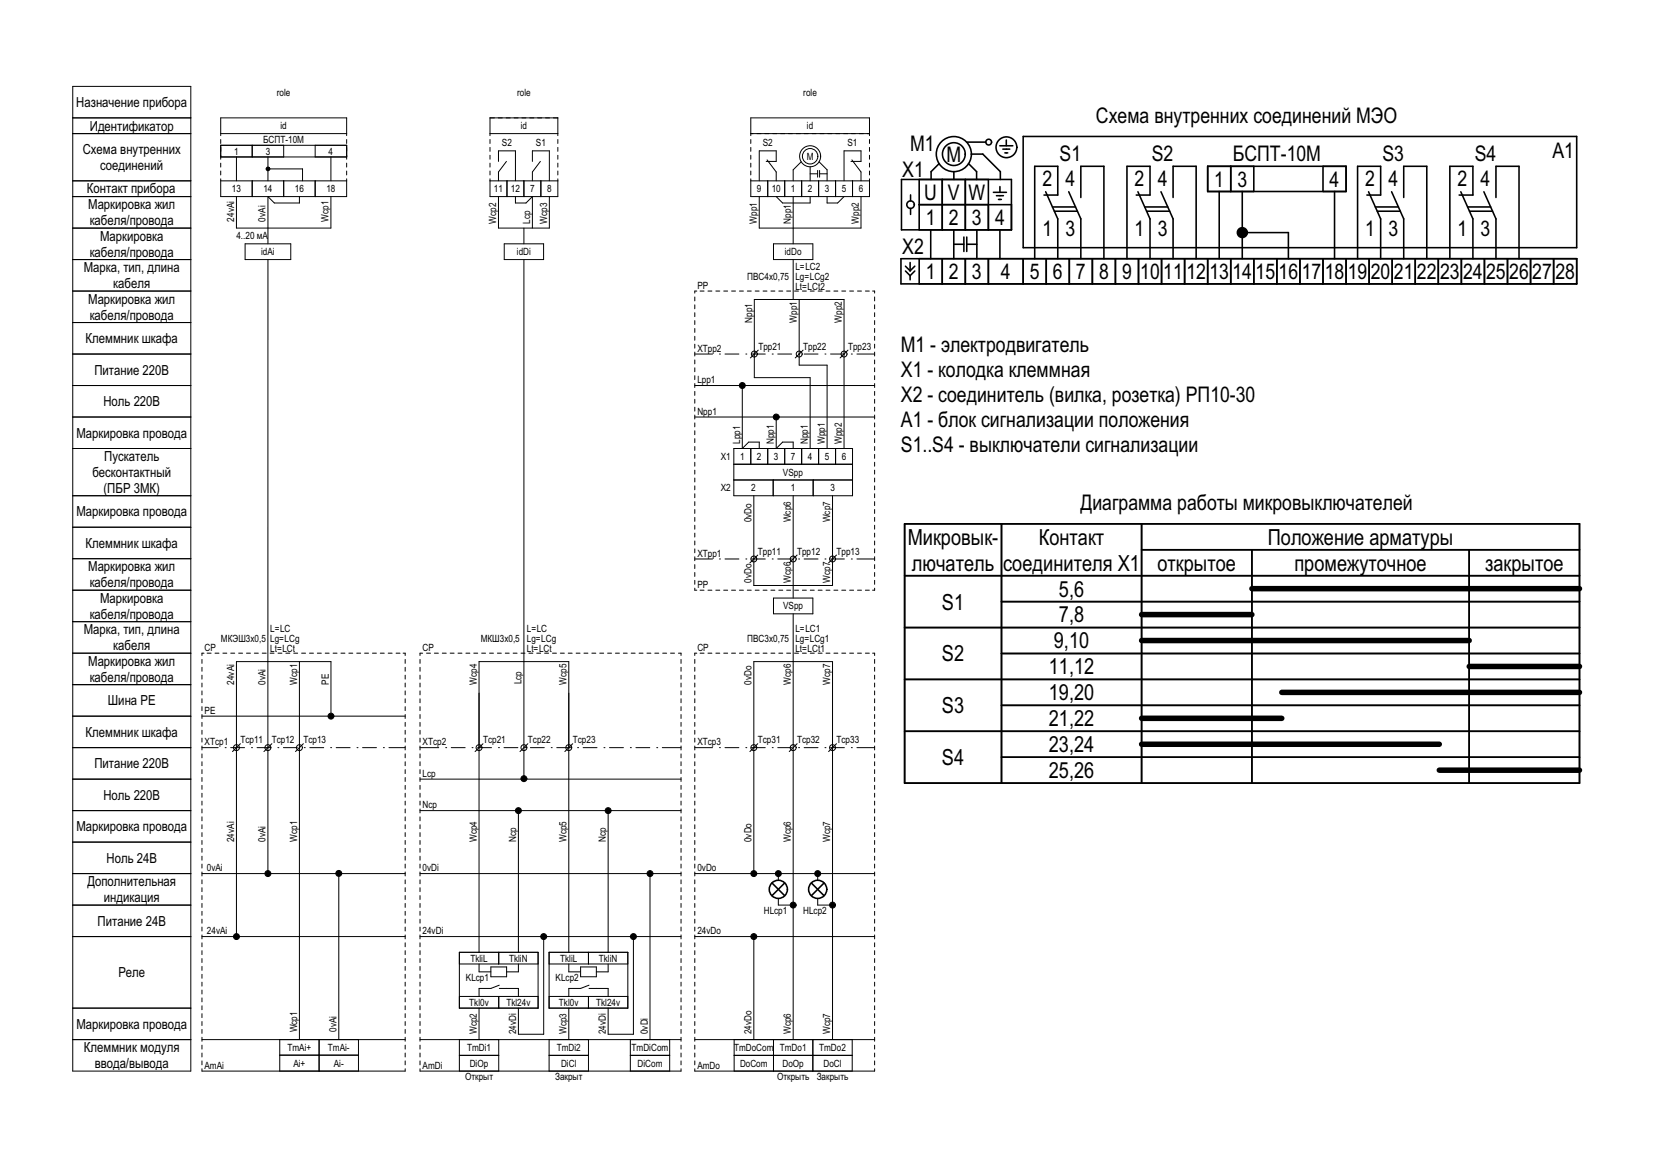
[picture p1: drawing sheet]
<svg xmlns="http://www.w3.org/2000/svg" width="420mm" height="297mm" viewBox="0 0 420 297" stroke-linecap="round" stroke-linejoin="round" font-family="sans-serif">
<!-- layer: cp_static_do -->
<g fill="none" stroke="#000" stroke-width=".25">
<path d="M176.5 167.5v1M176.5 169.5v1M176.5 171.5v1M176.5 173.5v1M176.5 175.5v1M176.5 177.5v1M176.5 179.5v1M177 165.9h-.5v.6M177.9 165.9h1M179.9 165.9h1M181.9 165.9h1M183.9 165.9h1"/>
<path d="M185.9 165.9h1M187.9 165.9h1M189.9 165.9h1M191.9 165.9h1M193.9 165.9h1M195.9 165.9h1M197.9 165.9h1M199.9 165.9h1M201.5 168.1v96M201.9 165.9h1M203.9 165.9h1M205.9 165.9h1"/>
<path d="M207.9 165.9h1M209.9 165.9h1M211.9 165.9h1M213.9 165.9h1M215.9 165.9h1M217.9 165.9h1M219.9 165.9h1M221.7 165.9h.5v.6M222.2 167.5v1M222.2 169.5v1M222.2 171.5v1M222.2 173.5v1"/>
<path d="M222.2 175.5v1M222.2 177.5v1M222.2 179.5v1M176.5 189.9h4.5M176.5 181.5v1M176.5 183.5v1M176.5 185.5v1M176.5 187.5v1M176.5 189.5v1M176.5 191.5v1M176.5 193.5v1M176.5 195.5v1"/>
<path d="M176.5 197.5v1M176.5 199.5v1M182.8 189.9h.1M184.2 189.9h3.5M189.5 189.9h.1M190.9 189.9h3.5M192.5 188.9l-2 2M196.2 189.9h.1M197.6 189.9h3.5M202.5 188.9l-2 2M202.9 189.9h.1M204.3 189.9h3.5"/>
<path d="M209.6 189.9h.1M211 189.9h3.5M212.5 188.9l-2 2M216.3 189.9h.1M217.7 189.9h4.5M222.2 181.5v1M222.2 183.5v1M222.2 185.5v1M222.2 187.5v1M222.2 189.5v1M222.2 191.5v1M222.2 193.5v1"/>
<path d="M222.2 195.5v1M222.2 197.5v1M222.2 199.5v1M176.5 201.5v1M176.5 203.5v1M176.5 205.5v1M176.5 207.5v1M176.5 209.5v1M176.5 211.5v1M176.5 213.5v1M176.5 215.5v1M176.5 217.5v1"/>
<path d="M176.5 219.5v1M222.2 201.5v1M222.2 203.5v1M222.2 205.5v1M222.2 207.5v1M222.2 209.5v1M222.2 211.5v1M222.2 213.5v1M222.2 215.5v1M222.2 217.5v1M222.2 219.5v1M176.5 237.9h45.7"/>
<path d="M176.5 221.9h45.7M176.5 221.5v1M176.5 223.5v1M176.5 225.5v1M176.5 227.5v1M176.5 229.5v1M176.5 231.5v1M176.5 233.5v1M176.5 235.5v1M176.5 237.5v1M176.5 239.5v1M191.5 221.2v-53.1h20v96"/>
<path d="M191.5 238.7v25.4M197.8 222.7v.9M197.8 228.3v1.6h3M207.8 228.3v1.6h3M207.8 222.7v.9M222.2 221.5v1M222.2 223.5v1M222.2 225.5v1M222.2 227.5v1M222.2 229.5v1M222.2 231.5v1M222.2 233.5v1"/>
<path d="M222.2 235.5v1M222.2 237.5v1M222.2 239.5v1M176.5 241.5v1M176.5 243.5v1M176.5 245.5v1M176.5 247.5v1M176.5 249.5v1M176.5 251.5v1M176.5 253.5v1M176.5 255.5v1M176.5 257.5v1"/>
<path d="M176.5 259.5v1M222.2 241.5v1M222.2 243.5v1M222.2 245.5v1M222.2 247.5v1M222.2 249.5v1M222.2 251.5v1M222.2 253.5v1M222.2 255.5v1M222.2 257.5v1M222.2 259.5v1M176.5 271.5v.6h45.7v-.6"/>
<path d="M176.5 264.1h45.7M176.5 261.5v1M176.5 263.5v1M176.5 265.5v1M176.5 267.5v1M176.5 269.5v1M186.5 268.1h30M186.5 264.1v8M196.5 264.1v8M206.5 264.1v8M216.5 264.1v8M222.2 261.5v1"/>
<path d="M222.2 263.5v1M222.2 265.5v1M222.2 267.5v1M222.2 269.5v1"/>
<circle cx="191.5" cy="189.9" r=".75"/>
<circle cx="201.5" cy="189.9" r=".75"/>
<circle cx="211.5" cy="189.9" r=".75"/>
<circle cx="191.5" cy="237.9" r=".75"/>
<circle cx="191.5" cy="221.9" r=".75"/>
<circle cx="197.8" cy="221.9" r=".75"/>
<circle cx="201.5" cy="229.9" r=".75"/>
<circle cx="207.8" cy="221.9" r=".75"/>
<circle cx="211.5" cy="229.9" r=".75"/>
</g>
<!-- layer: cp_names -->
<path d="M18.5 165.9h30v106.2h-30zM18.5 173.9h30M18.5 189.9h30M18.5 181.9h30M18.5 197.9h30M18.5 213.9h30M18.5 205.9h30M18.5 221.9h30M18.5 237.9h30M18.5 229.9h30M18.5 256.1h30M18.5 264.1h30" fill="none" stroke="#000" stroke-width=".25"/>
<!-- layer: id_names -->
<g fill="none" stroke="#000" stroke-width=".25">
<path d="M18.5 21.9h30v144h-30zM18.5 29.9h30M18.5 33.9h30M18.5 57.9h30M18.5 49.9h30M18.5 45.9h30M18.5 73.9h30M18.5 65.9h30M18.5 97.9h30M18.5 89.9h30M18.5 81.9h30M18.5 113.9h30"/>
<path d="M18.5 105.9h30M18.5 133.9h30M18.5 125.9h30M18.5 157.9h30M18.5 149.9h30M18.5 141.9h30"/>
</g>
<!-- layer: id_static_do -->
<g fill="none" stroke="#000" stroke-width=".25">
<path d="M190.8 34.5v-4.6h30.1v4.6M190.8 35.4v1M190.8 37.4v1M190.8 39.4v1M190.8 33.9h30.1M220.9 35.4v1M220.9 37.4v1M220.9 39.4v1M190.8 41.4v1M190.8 43.4v1M190.8 45.4v4.5h30.1v-4.5M190.8 45.9h30.1"/>
<path d="M192.9 49.9v8h25.9v-8M194.7 41h2.5v-2.7h-4.3v7.6M194.9 40.6l2.3 3.1v2.2M195.1 45.9v4M197.2 49.9l1.6 1.7h7v-1.7M199.4 45.9v4M201.5 49.9v12M203.6 41.1l-2.1 2v2.8M203.7 45.9v4M205.8 42.4v3.5M205.8 44.2h1.9M207.7 43.3v1.7"/>
<path d="M208 45.9v4M208.1 41.1l2.1 2v2.8M208.2 44.2h2M208.2 43.3v1.7M210.2 49.9v1.7h2.6l1.7-1.7M212.3 45.9v4M216.2 41h2.6v-2.7h-4.3v7.6M216.4 40.6l2.4 3.1v2.2M216.6 45.9v4M220.9 41.4v1M220.9 43.4v1M176.5 75.4v1"/>
<path d="M176.5 77.4v1M176.5 79.4v1M177 73.9h-.5v.6M177.9 73.9h1M179.9 73.9h1M181.9 73.9h1M183.9 73.9h1M185.9 73.9h1M187.9 73.9h1M189.9 73.9h1M191.9 73.9h1M193.9 73.9h1"/>
<path d="M195.9 73.9h1M196.5 61.9h10v4h-10zM197.9 73.9h1M199.9 73.9h1M201.5 65.9v10.2M201.9 73.9h1M203.1 76.1v16.7h7.1v21.1M203.9 73.9h1M205.9 73.9h1M207.9 73.9h1M209.9 73.9h1M211.9 73.9h1"/>
<path d="M213.9 73.9h1M215.9 73.9h1M217.9 73.9h1M219.9 73.9h1M221.7 73.9h.5v.6M222.2 75.4v1M222.2 77.4v1M222.2 79.4v1M176.5 97.9h45.7M176.5 89.9h4.5M176.5 81.4v1M176.5 83.4v1"/>
<path d="M176.5 85.4v1M176.5 87.4v1M176.5 89.4v1M176.5 91.4v1M176.5 93.4v1M176.5 95.4v1M176.5 97.4v1M176.5 99.4v1M182.8 89.9h.1M184.2 89.9h3.5M188.6 98.7v15.2l1.6-1.6h2.7v1.6M189.5 89.9h.1"/>
<path d="M190.9 89.9h3.5M192.7 88.9l-2 2M196.2 89.9h.1M197.6 89.9h3.5M202.9 89.9h.1M204.1 88.9l-2 2M204.3 89.9h3.5M209.6 89.9h.1M211 89.9h3.5M215.5 88.9l-2 2M216.3 89.9h.1M217.7 89.9h4.5"/>
<path d="M222.2 81.4v1M222.2 83.4v1M222.2 85.4v1M222.2 87.4v1M222.2 89.4v1M222.2 91.4v1M222.2 93.4v1M222.2 95.4v1M222.2 97.4v1M222.2 99.4v1M176.5 105.9h45.7M176.5 101.4v1"/>
<path d="M176.5 103.4v1M176.5 105.4v1M176.5 107.4v1M176.5 109.4v1M176.5 111.4v1M176.5 113.4v1M176.5 115.4v1M176.5 117.4v1M176.5 119.4v1M186.5 113.9h30.1v12h-30.1zM186.5 117.9h30.1M190.8 113.9v4"/>
<path d="M195.1 113.9v4M197.2 106.7v7.2l1.6-1.6h2.7v1.6M199.4 113.9v4M203.7 113.9v4M205.8 113.9v-18h-14.1v-19.8h22.8v37.8M208 113.9v4M212.3 113.9v4M222.2 101.4v1M222.2 103.4v1M222.2 105.4v1M222.2 107.4v1M222.2 109.4v1"/>
<path d="M222.2 111.4v1M222.2 113.4v1M222.2 115.4v1M222.2 117.4v1M222.2 119.4v1M176.5 121.4v1M176.5 123.4v1M176.5 125.4v1M176.5 127.4v1M176.5 129.4v1M176.5 131.4v1M176.5 133.4v1"/>
<path d="M176.5 135.4v1M176.5 137.4v1M176.5 139.4v1M186.5 121.9h30.1M191.5 125.9v22.9h20v-22.9M196.5 121.9v4M201.5 125.9v26M206.6 121.9v4M222.2 121.4v1M222.2 123.4v1M222.2 125.4v1M222.2 127.4v1"/>
<path d="M222.2 129.4v1M222.2 131.4v1M222.2 133.4v1M222.2 135.4v1M222.2 137.4v1M222.2 139.4v1M176.5 142h4.5M176.5 149.4v.5h.5M176.5 141.4v1M176.5 143.4v1M176.5 145.4v1M176.5 147.4v1"/>
<path d="M177.9 149.9h1M179.9 149.9h1M181.9 149.9h1M182.8 142h.1M183.9 149.9h1M184.2 142h3.5M185.9 149.9h1M187.9 149.9h1M189.5 142h.1M189.9 149.9h1M190.9 142h3.5M191.9 149.9h1"/>
<path d="M192.5 141l-2 2M193.9 149.9h1M195.9 149.9h1M196.2 142h.1M196.5 151.9h10v4h-10zM197.6 142h3.5M197.9 149.9h1M199.9 149.9h1M201.5 155.9v12.2M201.9 149.9h1M202.5 141l-2 2M202.9 142h.1"/>
<path d="M203.9 149.9h1M204.3 142h3.5M205.9 149.9h1M207.9 149.9h1M209.6 142h.1M209.9 149.9h1M211 142h3.5M211.9 149.9h1M212.5 141l-2 2M213.9 149.9h1M215.9 149.9h1M216.3 142h.1"/>
<path d="M217.7 142h4.5M217.9 149.9h1M219.9 149.9h1M222.2 149.4v.5h-.5M222.2 141.4v1M222.2 143.4v1M222.2 145.4v1M222.2 147.4v1"/>
<circle cx="205.8" cy="39.7" r="1.96"/>
<circle cx="205.8" cy="39.7" r="2.67"/>
<circle cx="188.6" cy="97.9" r=".75"/>
<circle cx="191.7" cy="89.9" r=".75"/>
<circle cx="203.1" cy="89.9" r=".75"/>
<circle cx="214.5" cy="89.9" r=".75"/>
<circle cx="197.2" cy="105.9" r=".75"/>
<circle cx="191.5" cy="142" r=".75"/>
<circle cx="201.5" cy="142" r=".75"/>
<circle cx="211.5" cy="142" r=".75"/>
</g>
<!-- layer: cp_static_ai -->
<g fill="none" stroke="#000" stroke-width=".25">
<path d="M51.3 167.5v1M51.3 169.5v1M51.3 171.5v1M51.3 173.5v1M51.3 175.5v1M51.3 177.5v1M51.3 179.5v1M51.8 165.9h-.5v.6M52.6 165.9h1M54.6 165.9h1M56.6 165.9h1M58.6 165.9h1"/>
<path d="M60.6 165.9h1M62.6 165.9h1M64.6 165.9h1M66.6 165.9h1M68.1 168.1v21.8M68.6 165.9h1M70.6 165.9h1M72.6 165.9h1M74.6 165.9h1M76.1 168.1v96M76.6 165.9h1M78.6 165.9h1"/>
<path d="M80.6 165.9h1M82.6 165.9h1M84.6 165.9h1M86.6 165.9h1M88.6 165.9h1M90.6 165.9h1M92.6 165.9h1M94.6 165.9h1M96.6 165.9h1M98.6 165.9h1M100.6 165.9h1M102.4 165.9h.5v.6"/>
<path d="M102.9 167.5v1M102.9 169.5v1M102.9 171.5v1M102.9 173.5v1M102.9 175.5v1M102.9 177.5v1M102.9 179.5v1M51.3 189.9h4.1M51.3 181.9h51.6M51.3 181.5v1M51.3 183.5v1M51.3 185.5v1"/>
<path d="M51.3 187.5v1M51.3 189.5v1M51.3 191.5v1M51.3 193.5v1M51.3 195.5v1M51.3 197.5v1M51.3 199.5v1M57.2 189.9h.1M58.6 189.9h3.5M60.1 190v47.2M61.1 188.9l-2 2M63.9 189.9h.1"/>
<path d="M65.3 189.9h3.5M68.1 190v31.2M69.1 188.9l-2 2M70.6 189.9h.1M72 189.9h3.5M77.1 188.9l-2 2M77.3 189.9h.1M78.7 189.9h3.5M84 189.9h.1M84.1 181.2v-13.1h-24v21.8M85.4 189.9h3.6M90.7 189.9h.1"/>
<path d="M92.1 189.9h3.6M97.4 189.9h.1M98.8 189.9h4.1M102.9 181.5v1M102.9 183.5v1M102.9 185.5v1M102.9 187.5v1M102.9 189.5v1M102.9 191.5v1M102.9 193.5v1M102.9 195.5v1M102.9 197.5v1"/>
<path d="M102.9 199.5v1M51.3 201.5v1M51.3 203.5v1M51.3 205.5v1M51.3 207.5v1M51.3 209.5v1M51.3 211.5v1M51.3 213.5v1M51.3 215.5v1M51.3 217.5v1M51.3 219.5v1M102.9 201.5v1"/>
<path d="M102.9 203.5v1M102.9 205.5v1M102.9 207.5v1M102.9 209.5v1M102.9 211.5v1M102.9 213.5v1M102.9 215.5v1M102.9 217.5v1M102.9 219.5v1M51.3 237.9h51.6M51.3 221.9h51.6M51.3 221.5v1"/>
<path d="M51.3 223.5v1M51.3 225.5v1M51.3 227.5v1M51.3 229.5v1M51.3 231.5v1M51.3 233.5v1M51.3 235.5v1M51.3 237.5v1M51.3 239.5v1M86.1 222.7v41.4M102.9 221.5v1M102.9 223.5v1"/>
<path d="M102.9 225.5v1M102.9 227.5v1M102.9 229.5v1M102.9 231.5v1M102.9 233.5v1M102.9 235.5v1M102.9 237.5v1M102.9 239.5v1M51.3 241.5v1M51.3 243.5v1M51.3 245.5v1M51.3 247.5v1"/>
<path d="M51.3 249.5v1M51.3 251.5v1M51.3 253.5v1M51.3 255.5v1M51.3 257.5v1M51.3 259.5v1M102.9 241.5v1M102.9 243.5v1M102.9 245.5v1M102.9 247.5v1M102.9 249.5v1M102.9 251.5v1"/>
<path d="M102.9 253.5v1M102.9 255.5v1M102.9 257.5v1M102.9 259.5v1M51.3 271.5v.6h51.6v-.6M51.3 264.1h51.6M51.3 261.5v1M51.3 263.5v1M51.3 265.5v1M51.3 267.5v1M51.3 269.5v1M71.1 268.1h20"/>
<path d="M71.1 264.1v8M81.1 264.1v8M91.1 264.1v8M102.9 261.5v1M102.9 263.5v1M102.9 265.5v1M102.9 267.5v1M102.9 269.5v1"/>
<circle cx="84.1" cy="181.9" r=".75"/>
<circle cx="60.1" cy="237.9" r=".75"/>
<circle cx="68.1" cy="221.9" r=".75"/>
<circle cx="86.1" cy="221.9" r=".75"/>
</g>
<g fill="#000">
<circle cx="84.1" cy="181.9" r=".75"/>
<circle cx="60.1" cy="237.9" r=".75"/>
<circle cx="68.1" cy="221.9" r=".75"/>
<circle cx="86.1" cy="221.9" r=".75"/>
</g>
<!-- layer: id_static_ai -->
<g fill="none" stroke="#000" stroke-width=".25">
<path d="M56.1 33.9h32M56.1 34.5v-4.6h32v4.6M56.1 35.4v1M56.1 39.9h32M60.1 39.9v6M64.1 36.9v3M68.1 39.9v6M72.1 36.9v3M80.1 36.9v3M84.1 39.9v6M88.1 35.4v1M56.1 40.4v-3.5h32v3.5"/>
<path d="M56.1 45.4v4.5h32v-4.5M56.1 41.4v1M56.1 43.4v1M56.1 45.9h32M60.1 49.9v8h24v-8M64.1 45.9v4M68.3 42.9h8.6v3M72.1 45.9v4M76.1 49.9v1.7h-6.4l-1.6-1.7v12M80.1 45.9v4M88.1 41.4v1M88.1 43.4v1"/>
<path d="M62.3 61.9h11.6v4h-11.6zM68.1 65.9v102.2"/>
<circle cx="60.1" cy="189.9" r=".75"/>
<circle cx="68.1" cy="189.9" r=".75"/>
<circle cx="76.1" cy="189.9" r=".75"/>
</g>
<!-- layer: cp_static_di -->
<g fill="none" stroke="#000" stroke-width=".25">
<path d="M106.7 167.5v1M106.7 169.5v1M106.7 171.5v1M106.7 173.5v1M106.7 175.5v1M106.7 177.5v1M106.7 179.5v1M107.4 165.9h-.7v.6M108.4 165.9h1M110.4 165.9h1M112.4 165.9h1M114.4 165.9h1"/>
<path d="M116.4 165.9h1M118.4 165.9h1M120.4 165.9h1M122.4 165.9h1M124.4 165.9h1M126.4 165.9h1M128.4 165.9h1M130.4 165.9h1M132.4 165.9h1M133.1 168.1v29M134.4 165.9h1M136.4 165.9h1"/>
<path d="M138.4 165.9h1M140.4 165.9h1M142.4 165.9h1M144.4 165.9h1M146.4 165.9h1M148.4 165.9h1M150.4 165.9h1M152.4 165.9h1M154.4 165.9h1M156.4 165.9h1M158.4 165.9h1M160.4 165.9h1"/>
<path d="M162.4 165.9h1M164.4 165.9h1M166.4 165.9h1M168.4 165.9h1M170.4 165.9h1M172.4 165.9h.6v.6M173 167.5v1M173 169.5v1M173 171.5v1M173 173.5v1M173 175.5v1M173 177.5v1"/>
<path d="M173 179.5v1M106.7 189.9h4.8M106.7 197.9h66.3M106.7 181.5v1M106.7 183.5v1M106.7 185.5v1M106.7 187.5v1M106.7 189.5v1M106.7 191.5v1M106.7 193.5v1M106.7 195.5v1M106.7 197.5v1"/>
<path d="M106.7 199.5v1M113.2 189.9h.1M114.7 189.9h3.5M119.9 189.9h.1M121.4 189.9h3.5M122.7 188.9l-2 2M126.6 189.9h.1M128.1 189.9h3.5M133.4 189.9h.1M134.1 188.9l-2 2M134.8 189.9h3.5M140.1 189.9h.1"/>
<path d="M141.5 189.9h3.5M145.5 188.9l-2 2M146.8 189.9h.1M148.2 189.9h3.5M153.5 189.9h.1M154.9 189.9h3.5M160.2 189.9h.1M161.6 189.9h3.5M166.9 189.9h.1M168.3 189.9h4.7M173 181.5v1M173 183.5v1"/>
<path d="M173 185.5v1M173 187.5v1M173 189.5v1M173 191.5v1M173 193.5v1M173 195.5v1M173 197.5v1M173 199.5v1M106.7 205.9h66.3M106.7 201.5v1M106.7 203.5v1M106.7 205.5v1"/>
<path d="M106.7 207.5v1M106.7 209.5v1M106.7 211.5v1M106.7 213.5v1M106.7 215.5v1M106.7 217.5v1M106.7 219.5v1M131.7 206.7v35.2M154.5 206.7v35.2M173 201.5v1M173 203.5v1M173 205.5v1"/>
<path d="M173 207.5v1M173 209.5v1M173 211.5v1M173 213.5v1M173 215.5v1M173 217.5v1M173 219.5v1M106.7 237.9h66.3M106.7 221.9h66.3M106.7 221.5v1M106.7 223.5v1M106.7 225.5v1"/>
<path d="M106.7 227.5v1M106.7 229.5v1M106.7 231.5v1M106.7 233.5v1M106.7 235.5v1M106.7 237.5v1M106.7 239.5v1M138.1 238.7v24.1h-6.4v-6.7M160.9 238.7v24.1h-6.4v-6.7M165.2 222.7v41.4M173 221.5v1M173 223.5v1"/>
<path d="M173 225.5v1M173 227.5v1M173 229.5v1M173 231.5v1M173 233.5v1M173 235.5v1M173 237.5v1M173 239.5v1M106.7 241.5v1M106.7 243.5v1M106.7 245.5v1M106.7 247.5v1"/>
<path d="M106.7 249.5v1M106.7 251.5v1M106.7 253.5v1M106.7 255.5v1M106.7 257.5v1M106.7 259.5v1M116.7 241.9h20v14.2h-20zM116.7 244.9h20M116.7 253.2h20M121.7 241.9v-73.8h22.8v73.8M121.7 256.1v8M121.7 244.9v2h3"/>
<path d="M124.7 245.7h4v2.5h-4zM126.7 241.9v3M126.7 253.2v2.9M126.9 250.3l-2.2 .8h-3v2.1M126.9 251.1h4.8v2.1M131.7 244.9v2h-3M139.5 241.9h20v14.2h-20zM139.5 244.9h20M139.5 253.2h20M144.5 256.1v8M144.5 244.9v2h3M147.5 245.7h4v2.5h-4z"/>
<path d="M149.5 241.9v3M149.5 253.2v2.9M149.7 250.3l-2.2 .8h-3v2.1M149.7 251.1h4.8v2.1M154.5 244.9v2h-3M173 241.5v1M173 243.5v1M173 245.5v1M173 247.5v1M173 249.5v1M173 251.5v1M173 253.5v1"/>
<path d="M173 255.5v1M173 257.5v1M173 259.5v1M106.7 271.5v.6h66.3v-.6M106.7 264.1h66.3M106.7 261.5v1M106.7 263.5v1M106.7 265.5v1M106.7 267.5v1M106.7 269.5v1M116.7 264.1v8M116.7 268.1h10"/>
<path d="M126.7 264.1v8M139.5 264.1v8M139.5 268.1h10M149.5 264.1v8M160.2 268.1h10M160.2 264.1v8M170.2 264.1v8M173 261.5v1M173 263.5v1M173 265.5v1M173 267.5v1M173 269.5v1"/>
<circle cx="121.7" cy="189.9" r=".75"/>
<circle cx="133.1" cy="197.8" r=".75"/>
<circle cx="133.1" cy="189.9" r=".75"/>
<circle cx="144.5" cy="189.9" r=".75"/>
<circle cx="131.7" cy="205.9" r=".75"/>
<circle cx="154.5" cy="205.9" r=".75"/>
<circle cx="138.1" cy="237.9" r=".75"/>
<circle cx="160.9" cy="237.9" r=".75"/>
<circle cx="165.2" cy="221.9" r=".75"/>
</g>
<!-- layer: id_static_di -->
<g fill="none" stroke="#000" stroke-width=".25">
<path d="M124.5 34.5v-4.6h17.2v4.6M124.5 35.4v1M124.5 37.4v1M124.5 39.4v1M124.5 33.9h17.2M141.7 35.4v1M141.7 37.4v1M141.7 39.4v1M124.5 45.4v4.5h17.2v-4.5M124.5 45.9h17.2M124.5 41.4v1M124.5 43.4v1"/>
<path d="M126.7 41v-2.7h4.3v7.6M126.7 49.9v8h12.9v-8M128.7 41l-2 2.7v2.2M128.8 45.9v4M131 49.9v1.7h2.6l1.7-1.7v8M133.1 45.9v4M133.1 57.9v4M135.3 41v-2.7h4.3v7.6M137.3 41l-2 2.7v2.2M137.4 45.9v4M141.7 41.4v1M141.7 43.4v1"/>
<path d="M128.1 61.9h10v4h-10zM133.1 65.9v102.2"/>
</g>
<!-- layer: cp_static_do -->
<g fill="#000">
<circle cx="191.5" cy="237.9" r=".75"/>
<circle cx="191.5" cy="221.9" r=".75"/>
<circle cx="197.8" cy="221.9" r=".75"/>
<circle cx="201.5" cy="229.9" r=".75"/>
<circle cx="207.8" cy="221.9" r=".75"/>
<circle cx="211.5" cy="229.9" r=".75"/>
</g>
<g fill="none" stroke="#000" stroke-width=".4">
<path d="M196.1 224.3l3.3 3.3M199.4 224.3l-3.3 3.3M206.1 224.3l3.3 3.3M209.4 224.3l-3.3 3.3"/>
<circle cx="197.8" cy="225.9" r="2.31"/>
<circle cx="207.8" cy="225.9" r="2.31"/>
</g>
<!-- layer: id_static_do -->
<g fill="#000">
<circle cx="188.6" cy="97.9" r=".75"/>
<circle cx="197.2" cy="105.9" r=".75"/>
</g>
<!-- layer: cp_static_di -->
<g fill="#000">
<circle cx="133.1" cy="197.8" r=".75"/>
<circle cx="131.7" cy="205.9" r=".75"/>
<circle cx="154.5" cy="205.9" r=".75"/>
<circle cx="138.1" cy="237.9" r=".75"/>
<circle cx="160.9" cy="237.9" r=".75"/>
<circle cx="165.2" cy="221.9" r=".75"/>
</g>
<!-- layer: id_static_ai -->
<circle cx="68.1" cy="42.9" r=".25" fill="none" stroke="#000" stroke-width=".7"/>
<circle cx="68.1" cy="42.9" r=".25" fill="#000"/>
<!-- layer: info -->
<g fill="none" stroke="#000" stroke-width=".4">
<path d="M245.6 36.1h4.9M246.8 39.2h2.9l4.5 4.4v2M254 37h3.3M254.8 37.9h1.8M255.3 38.8h.7M255.7 35.6v1.4M260 34.7h140.6v28.2h-140.6zM229.1 45.6h27.9v12.8h-27.9zM231.4 49.5v1.5M231.4 53v1.5M233.6 45.6v12.8M233.6 52h23.4"/>
<path d="M236.5 58.4v7.3M238.6 41.6l-2 2v2M239.4 45.6v12.8M242.3 58.4v7.3M242.4 43.6v2M245.3 45.6v12.8M246.1 41.6l2 2v2M248.2 58.4v7.3M251.1 45.6v12.8M252.4 48.9h3.3M253.2 49.7h1.7M253.7 50.7h.7"/>
<path d="M254.1 58.4v7.3M254.1 47.4v1.5M265.3 49.6h3.5v-7.3h-5.9v23.4M265.7 48.7l3.1 6.9v10.1M267.4 52.6h5.9M267.9 53.7h5.9M271.5 48.7l3.1 6.9v10.1M274.6 50.2v-7.9h5.9v23.4M288.7 49.6h3.5v-7.3h-5.9v23.4M289.1 48.7l3.1 6.9v10.1M290.9 52.6h5.8M291.3 53.7h5.9"/>
<path d="M295 48.7l3.1 6.9v10.1M298.1 50.2v-7.9h5.8v23.4M306.9 42.3h35.1v6.4h-35.1zM309.8 48.7v17M312.7 42.3v6.4M315.6 48.7v17M316.4 59.1h11v6.6M318.6 42.3v6.4M336.2 42.3v6.4M339.1 48.7v17M347.3 49.6h3.5v-7.3h-5.9v23.4M347.7 48.7l3.1 6.9v10.1"/>
<path d="M349.5 52.6h5.8M349.9 53.7h5.9M353.6 48.7l3.1 6.9v10.1M356.7 50.2v-7.9h5.8v23.4M370.7 49.6h3.5v-7.3h-5.8v23.4M371.2 48.7l3 6.9v10.1M372.9 52.6h5.9M373.4 53.7h5.8M377 48.7l3.1 6.9v10.1M380.1 50.2v-7.9h5.9v23.4M228.9 65.7h171.7v6.4h-171.7zM230.1 67.6l1.1 1.2"/>
<path d="M230.1 68.8l1.1 1.2M231.2 66.7v2.1M231.2 70v1.1M232.4 67.6l-1.2 1.2M232.4 68.8l-1.2 1.2M233.6 65.7v6.4M239.4 65.7v6.4M242.3 62.1h2.6M244.9 60.2v3.7M245.3 65.7v6.4M245.6 62.1h2.6M245.6 60.2v3.7"/>
<path d="M251.1 65.7v6.4M260 65.7v6.4M265.8 65.7v6.4M271.7 65.7v6.4M277.6 65.7v6.4M283.4 65.7v6.4M289.3 65.7v6.4M295.1 65.7v6.4M301 65.7v6.4M306.9 65.7v6.4M312.7 65.7v6.4M318.6 65.7v6.4"/>
<path d="M324.4 65.7v6.4M330.3 65.7v6.4M336.2 65.7v6.4M342 65.7v6.4M347.9 65.7v6.4M353.7 65.7v6.4M359.6 65.7v6.4M365.5 65.7v6.4M371.3 65.7v6.4M377.2 65.7v6.4M383 65.7v6.4M388.9 65.7v6.4"/>
<path d="M394.8 65.7v6.4M229.8 133.1h171.5v65.9h-171.5zM254.5 133.1v65.9M290.1 133.1v65.9M290.1 139.7h111.2M318.1 139.7v59.3M373.3 139.7v59.3M229.8 159.4h171.5M229.8 146.3h171.5M254.5 152.9h146.8M229.8 172.6h171.5M254.5 166h146.8"/>
<path d="M254.5 179.2h146.8M229.8 185.8h171.5M254.5 192.4h146.8"/>
<circle cx="242.4" cy="39.2" r="2.9"/>
<circle cx="242.4" cy="39.2" r="4.5"/>
<circle cx="251.2" cy="36.1" r=".73"/>
<circle cx="255.7" cy="37.4" r="2.64"/>
<circle cx="231.4" cy="52" r=".96"/>
</g>
<g fill="none" stroke="#000" stroke-width="1.4">
<path d="M290.1 156.1h28M318.1 149.6h83.2M290.1 162.7h83.2M325.7 175.9h75.6M373.3 169.3h28M290.1 182.5h35.6M290.1 189.1h75.6M365.7 195.7h35.6"/>
<circle cx="315.6" cy="59.1" r=".75"/>
</g>
<circle cx="315.6" cy="59.1" r=".75" fill="#000"/>
<g font-size="5.6">
<text x="230.6" y="138.4">Микровык-</text>
<text x="263.9" y="138.4">Контакт</text>
<text x="322.1" y="138.4">Положение арматуры</text>
<text x="231.7" y="145">лючатель</text>
<text x="254.9" y="145">соединителя Х1</text>
<text x="294.1" y="145">открытое</text>
<text x="328.9" y="145">промежуточное</text>
<text x="377.4" y="145">закрытое</text>
<text x="239.3" y="154.9">S1</text>
<text x="269.1" y="151.6">5,6</text>
<text x="269.1" y="158.1">7,8</text>
<text x="267.8" y="164.7">9,10</text>
<text x="239.3" y="168">S2</text>
<text x="266.5" y="171.3">11,12</text>
<text x="266.5" y="177.9">19,20</text>
<text x="239.3" y="181.2">S3</text>
<text x="266.5" y="184.5">21,22</text>
<text x="266.5" y="191.1">23,24</text>
<text x="239.3" y="194.4">S4</text>
<text x="266.5" y="197.7">25,26</text>
</g>
<g font-size="5.5">
<text x="278.5" y="31.2">Схема внутренних соединений МЭО</text>
<text x="231.3" y="38.3">M1</text>
<text x="240.5" y="41.1">M</text>
<text x="269.2" y="40.8">S1</text>
<text x="292.7" y="40.8">S2</text>
<text x="313.2" y="41">БСПТ-10М</text>
<text x="351.3" y="40.8">S3</text>
<text x="374.7" y="40.8">S4</text>
<text x="394.5" y="40.1">A1</text>
<text x="229.3" y="44.9">X1</text>
<text x="264.8" y="47.4">2</text>
<text x="270.7" y="47.4">4</text>
<text x="288.3" y="47.4">2</text>
<text x="294.2" y="47.4">4</text>
<text x="308.5" y="47.4">1</text>
<text x="314.4" y="47.4">3</text>
<text x="337.8" y="47.4">4</text>
<text x="346.9" y="47.4">2</text>
<text x="352.8" y="47.4">4</text>
<text x="370.3" y="47.4">2</text>
<text x="376.2" y="47.4">4</text>
<text x="234.9" y="50.7">U</text>
<text x="240.8" y="50.7">V</text>
<text x="246.1" y="50.7">W</text>
<text x="235.2" y="57.1">1</text>
<text x="241.1" y="57.1">2</text>
<text x="247" y="57.1">3</text>
<text x="252.8" y="57.1">4</text>
<text x="264.8" y="59.9">1</text>
<text x="270.7" y="59.9">3</text>
<text x="288.3" y="59.9">1</text>
<text x="294.2" y="59.9">3</text>
<text x="346.9" y="59.9">1</text>
<text x="352.8" y="59.9">3</text>
<text x="370.3" y="59.9">1</text>
<text x="376.2" y="59.9">3</text>
<text x="229.3" y="64.5">X2</text>
<text x="235.2" y="70.9">1</text>
<text x="241.1" y="70.9">2</text>
<text x="247" y="70.9">3</text>
<text x="254.3" y="70.9">4</text>
<text x="261.7" y="70.9">5</text>
<text x="267.5" y="70.9">6</text>
<text x="273.4" y="70.9">7</text>
<text x="279.2" y="70.9">8</text>
<text x="285.1" y="70.9">9</text>
<text x="289.7" y="70.9">10</text>
<text x="295.6" y="70.9">11</text>
<text x="301.4" y="70.9">12</text>
<text x="307.3" y="70.9">13</text>
<text x="313.2" y="70.9">14</text>
<text x="319" y="70.9">15</text>
<text x="324.9" y="70.9">16</text>
<text x="330.7" y="70.9">17</text>
<text x="336.6" y="70.9">18</text>
<text x="342.5" y="70.9">19</text>
<text x="348.3" y="70.9">20</text>
<text x="354.2" y="70.9">21</text>
<text x="360" y="70.9">22</text>
<text x="365.9" y="70.9">23</text>
<text x="371.8" y="70.9">24</text>
<text x="377.6" y="70.9">25</text>
<text x="383.5" y="70.9">26</text>
<text x="389.3" y="70.9">27</text>
<text x="395.2" y="70.9">28</text>
<text x="228.9" y="89.3">М1 - электродвигатель</text>
<text x="228.9" y="95.7">Х1 - колодка клеммная</text>
<text x="228.9" y="102.1">Х2 - соединитель (вилка, розетка) РП10-30</text>
<text x="228.9" y="108.5">А1 - блок сигнализации положения</text>
<text x="228.9" y="114.9">S1..S4 - выключатели сигнализации</text>
<text x="274.5" y="129.6">Диаграмма работы микровыключателей</text>
</g>
<g font-size="3.5">
<text x="19.4" y="27.2">Назначение прибора</text>
<text x="22.8" y="33.3">Идентификатор</text>
<text x="21" y="39.2">Схема внутренних</text>
<text x="25.5" y="43.3">соединений</text>
<text x="22.1" y="49">Контакт прибора</text>
<text x="22.4" y="53.1">Маркировка жил</text>
<text x="22.8" y="57.3">кабеля/провода</text>
<text x="22.8" y="65.3">кабеля/провода</text>
<text x="25.4" y="61.1">Маркировка</text>
<text x="21.3" y="69.1">Марка, тип, длина</text>
<text x="22.4" y="77.1">Маркировка жил</text>
<text x="28.8" y="73.3">кабеля</text>
<text x="22.8" y="81.3">кабеля/провода</text>
<text x="21.8" y="87.2">Клеммник шкафа</text>
<text x="24" y="95.2">Питание 220В</text>
<text x="26.3" y="103.2">Ноль 220В</text>
<text x="19.4" y="111.2">Маркировка провода</text>
<text x="26.5" y="117.1">Пускатель</text>
<text x="23.5" y="121.2">бесконтактный</text>
<text x="26.3" y="125.3">(ПБР 3МК)</text>
<text x="19.4" y="131.2">Маркировка провода</text>
<text x="21.8" y="139.2">Клеммник шкафа</text>
<text x="22.4" y="145.1">Маркировка жил</text>
<text x="22.8" y="149.3">кабеля/провода</text>
<text x="25.4" y="153.1">Маркировка</text>
<text x="21.3" y="161.1">Марка, тип, длина</text>
<text x="22.8" y="157.3">кабеля/провода</text>
<text x="28.8" y="165.3">кабеля</text>
<text x="22.4" y="169.1">Маркировка жил</text>
<text x="22.8" y="173.3">кабеля/провода</text>
<text x="27.4" y="179.2">Шина PE</text>
<text x="21.8" y="187.2">Клеммник шкафа</text>
<text x="24" y="195.2">Питание 220В</text>
<text x="26.3" y="203.2">Ноль 220В</text>
<text x="19.4" y="211.2">Маркировка провода</text>
<text x="27.1" y="219.2">Ноль 24В</text>
<text x="22.2" y="225.1">Дополнительная</text>
<text x="26.4" y="229.3">индикация</text>
<text x="24.8" y="235.2">Питание 24В</text>
<text x="30.1" y="248.2">Реле</text>
<text x="19.4" y="261.4">Маркировка провода</text>
<text x="21.3" y="267.3">Клеммник модуля</text>
<text x="24.1" y="271.4">ввода/вывода</text>
</g>
<g font-size="2.5">
<text x="70.4" y="24.3">role</text>
<text x="131.4" y="24.3">role</text>
<text x="204.1" y="24.3">role</text>
<text x="71.3" y="32.8">id</text>
<text x="132.3" y="32.8">id</text>
<text x="205" y="32.8">id</text>
<text x="59.5" y="39.3">1</text>
<text x="66.9" y="36.3">БСПТ-10М</text>
<text x="67.5" y="39.3">3</text>
<text x="83.5" y="39.3">4</text>
<text x="127.5" y="37.1">S2</text>
<text x="136.2" y="37.1">S1</text>
<text x="193.8" y="37.1">S2</text>
<text x="205" y="40.6">M</text>
<text x="215.3" y="37.1">S1</text>
<text x="58.9" y="48.8">13</text>
<text x="66.9" y="48.8">14</text>
<text x="74.9" y="48.8">16</text>
<text x="82.9" y="48.8">18</text>
<text x="125.5" y="48.8">11</text>
<text x="129.8" y="48.8">12</text>
<text x="134.7" y="48.8">7</text>
<text x="139" y="48.8">8</text>
<text x="192.3" y="48.8">9</text>
<text x="196.1" y="48.8">10</text>
<text x="201" y="48.8">1</text>
<text x="205.3" y="48.8">2</text>
<text x="209.6" y="48.8">3</text>
<text x="213.9" y="48.8">5</text>
<text x="218.2" y="48.8">6</text>
<text x="59.5" y="56.3" transform="rotate(-90 59.5 56.3)">24vAi</text>
<text x="67.5" y="56.3" transform="rotate(-90 67.5 56.3)">0vAi</text>
<text x="83.5" y="56.3" transform="rotate(-90 83.5 56.3)">Wcp1</text>
<text x="126.1" y="56.8" transform="rotate(-90 126.1 56.8)">Wcp2</text>
<text x="134.7" y="56.8" transform="rotate(-90 134.7 56.8)">Lcp</text>
<text x="139" y="56.8" transform="rotate(-90 139 56.8)">Wcp3</text>
<text x="192.3" y="56.8" transform="rotate(-90 192.3 56.8)">Wpp1</text>
<text x="201" y="56.8" transform="rotate(-90 201 56.8)">Npp1</text>
<text x="218.2" y="56.8" transform="rotate(-90 218.2 56.8)">Wpp2</text>
<text x="60.1" y="60.7">4..20 мА</text>
<text x="66.4" y="64.8">idAi</text>
<text x="131.3" y="64.8">idDi</text>
<text x="199.4" y="64.8">idDo</text>
<text x="189.9" y="71.1">ПВС4х0,75</text>
<text x="202.1" y="68.6">L=LC2</text>
<text x="202.1" y="71.1">Lg=LCg2</text>
<text x="177.2" y="73.4">PP</text>
<text x="202.1" y="73.7">Lt=LCt2</text>
<text x="191.1" y="81.9" transform="rotate(-90 191.1 81.9)">Npp1</text>
<text x="202.5" y="81.9" transform="rotate(-90 202.5 81.9)">Wpp1</text>
<text x="213.9" y="81.9" transform="rotate(-90 213.9 81.9)">Wpp2</text>
<text x="177.2" y="89.4">XTpp2</text>
<text x="192.7" y="88.9">Tpp21</text>
<text x="204.1" y="88.9">Tpp22</text>
<text x="215.5" y="88.9">Tpp23</text>
<text x="177.2" y="97.4">Lpp1</text>
<text x="177.2" y="105.4">Npp1</text>
<text x="188" y="112.8" transform="rotate(-90 188 112.8)">Lpp1</text>
<text x="196.6" y="112.8" transform="rotate(-90 196.6 112.8)">Npp1</text>
<text x="205.3" y="112.8" transform="rotate(-90 205.3 112.8)">Npp1</text>
<text x="209.6" y="112.8" transform="rotate(-90 209.6 112.8)">Wpp1</text>
<text x="213.9" y="112.8" transform="rotate(-90 213.9 112.8)">Wpp2</text>
<text x="183.1" y="116.8">X1</text>
<text x="188" y="116.8">1</text>
<text x="192.3" y="116.8">2</text>
<text x="196.6" y="116.8">3</text>
<text x="201" y="116.8">7</text>
<text x="205.3" y="116.8">4</text>
<text x="209.6" y="116.8">5</text>
<text x="213.9" y="116.8">6</text>
<text x="183.1" y="124.8">X2</text>
<text x="190.9" y="124.8">2</text>
<text x="198.9" y="120.8">VSpp</text>
<text x="201" y="124.8">1</text>
<text x="211" y="124.8">3</text>
<text x="191" y="132.7" transform="rotate(-90 191 132.7)">0vDo</text>
<text x="201" y="132.7" transform="rotate(-90 201 132.7)">Wcp6</text>
<text x="211" y="132.7" transform="rotate(-90 211 132.7)">Wcp7</text>
<text x="177.2" y="141.4">XTpp1</text>
<text x="192.6" y="140.9">Tpp11</text>
<text x="202.5" y="141">Tpp12</text>
<text x="212.5" y="141">Tpp13</text>
<text x="177.2" y="149.4">PP</text>
<text x="191" y="148.1" transform="rotate(-90 191 148.1)">0vDo</text>
<text x="201" y="148.1" transform="rotate(-90 201 148.1)">Wcp6</text>
<text x="211" y="148.1" transform="rotate(-90 211 148.1)">Wcp7</text>
<text x="199" y="154.8">VSpp</text>
<text x="68.7" y="160.6">L=LC</text>
<text x="133.9" y="160.6">L=LC</text>
<text x="202.1" y="160.6">L=LC1</text>
<text x="52" y="165.4">CP</text>
<text x="56.1" y="163.1">МКЭШ3х0,5</text>
<text x="68.7" y="163.1">Lg=LCg</text>
<text x="68.7" y="165.7">Lt=LCt</text>
<text x="107.4" y="165.4">CP</text>
<text x="122.1" y="163.1">МКШ3х0,5</text>
<text x="133.9" y="163.1">Lg=LCg</text>
<text x="133.9" y="165.7">Lt=LCt</text>
<text x="177.2" y="165.4">CP</text>
<text x="189.9" y="163.1">ПВС3х0,75</text>
<text x="202.1" y="163.1">Lg=LCg1</text>
<text x="202.1" y="165.7">Lt=LCt1</text>
<text x="59.5" y="173.9" transform="rotate(-90 59.5 173.9)">24vAi</text>
<text x="67.5" y="174" transform="rotate(-90 67.5 174)">0vAi</text>
<text x="75.5" y="173.9" transform="rotate(-90 75.5 173.9)">Wcp1</text>
<text x="83.5" y="173.9" transform="rotate(-90 83.5 173.9)">PE</text>
<text x="121.1" y="173.9" transform="rotate(-90 121.1 173.9)">Wcp4</text>
<text x="132.5" y="173.8" transform="rotate(-90 132.5 173.8)">Lcp</text>
<text x="143.9" y="173.9" transform="rotate(-90 143.9 173.9)">Wcp5</text>
<text x="191" y="173.9" transform="rotate(-90 191 173.9)">0vDo</text>
<text x="201" y="173.9" transform="rotate(-90 201 173.9)">Wcp6</text>
<text x="211" y="173.9" transform="rotate(-90 211 173.9)">Wcp7</text>
<text x="52" y="181.4">PE</text>
<text x="52" y="189.4">XTcp1</text>
<text x="61.1" y="188.8">Tcp11</text>
<text x="69" y="188.8">Tcp12</text>
<text x="77.1" y="188.8">Tcp13</text>
<text x="107.4" y="189.4">XTcp2</text>
<text x="122.7" y="188.9">Tcp21</text>
<text x="134.1" y="188.7">Tcp22</text>
<text x="145.5" y="188.9">Tcp23</text>
<text x="177.2" y="189.4">XTcp3</text>
<text x="192.6" y="188.9">Tcp31</text>
<text x="202.5" y="188.9">Tcp32</text>
<text x="212.5" y="188.9">Tcp33</text>
<text x="107.4" y="197.4">Lcp</text>
<text x="107.4" y="205.4">Ncp</text>
<text x="59.5" y="213.9" transform="rotate(-90 59.5 213.9)">24vAi</text>
<text x="67.5" y="213.9" transform="rotate(-90 67.5 213.9)">0vAi</text>
<text x="75.5" y="213.9" transform="rotate(-90 75.5 213.9)">Wcp1</text>
<text x="121.1" y="213.9" transform="rotate(-90 121.1 213.9)">Wcp4</text>
<text x="131.1" y="213.9" transform="rotate(-90 131.1 213.9)">Ncp</text>
<text x="143.9" y="213.9" transform="rotate(-90 143.9 213.9)">Wcp5</text>
<text x="153.9" y="213.9" transform="rotate(-90 153.9 213.9)">Ncp</text>
<text x="191" y="213.9" transform="rotate(-90 191 213.9)">0vDo</text>
<text x="201" y="213.9" transform="rotate(-90 201 213.9)">Wcp6</text>
<text x="211" y="213.9" transform="rotate(-90 211 213.9)">Wcp7</text>
<text x="52.5" y="221.4">0vAi</text>
<text x="107.4" y="221.4">0vDi</text>
<text x="177.2" y="221.4">0vDo</text>
<text x="194.1" y="232.3">HLcp1</text>
<text x="204.1" y="232.3">HLcp2</text>
<text x="52.6" y="237.4">24vAi</text>
<text x="107.4" y="237.4">24vDi</text>
<text x="177.2" y="237.4">24vDo</text>
<text x="119.5" y="244.3">TkliL</text>
<text x="129.3" y="244.3">ТkliN</text>
<text x="142.3" y="244.3">TkliL</text>
<text x="152.1" y="244.3">ТkliN</text>
<text x="118.4" y="249.3">KLcp1</text>
<text x="141.2" y="249.3">KLcp2</text>
<text x="119.2" y="255.5">Тkl0v</text>
<text x="128.7" y="255.5">Tkl24v</text>
<text x="142" y="255.5">Тkl0v</text>
<text x="151.5" y="255.5">Tkl24v</text>
<text x="75.5" y="262.3" transform="rotate(-90 75.5 262.3)">Wcp1</text>
<text x="85.5" y="262.2" transform="rotate(-90 85.5 262.2)">0vAi</text>
<text x="121.1" y="262.7" transform="rotate(-90 121.1 262.7)">Wcp2</text>
<text x="131.1" y="262.7" transform="rotate(-90 131.1 262.7)">24vDi</text>
<text x="143.9" y="262.7" transform="rotate(-90 143.9 262.7)">Wcp3</text>
<text x="153.9" y="262.7" transform="rotate(-90 153.9 262.7)">24vDi</text>
<text x="164.6" y="262.7" transform="rotate(-90 164.6 262.7)">0vDi</text>
<text x="191" y="262.7" transform="rotate(-90 191 262.7)">24vDo</text>
<text x="201" y="262.7" transform="rotate(-90 201 262.7)">Wcp6</text>
<text x="211" y="262.7" transform="rotate(-90 211 262.7)">Wcp7</text>
<text x="73" y="267">TmAi+</text>
<text x="83.3" y="267">TmAi-</text>
<text x="118.7" y="267">TmDi1</text>
<text x="141.5" y="267">TmDi2</text>
<text x="160.5" y="267">TmDiCom</text>
<text x="186.5" y="267">TmDoCom</text>
<text x="198.1" y="267">TmDo1</text>
<text x="208.1" y="267">TmDo2</text>
<text x="52" y="271.5">AmAi</text>
<text x="74.5" y="271">Ai+</text>
<text x="84.8" y="271">Ai-</text>
<text x="107.4" y="271.5">AmDi</text>
<text x="118.2" y="274.5">Открыт</text>
<text x="119.3" y="271">DiOp</text>
<text x="141" y="274.5">Закрыт</text>
<text x="142.6" y="271">DiCl</text>
<text x="162" y="271">DiCom</text>
<text x="177.2" y="271.5">AmDo</text>
<text x="188" y="271">DoCom</text>
<text x="197.4" y="274.5">Открыть</text>
<text x="198.8" y="271">DoOp</text>
<text x="207.5" y="274.5">Закрыть</text>
<text x="209.2" y="271">DoCl</text>
</g>
</svg>
